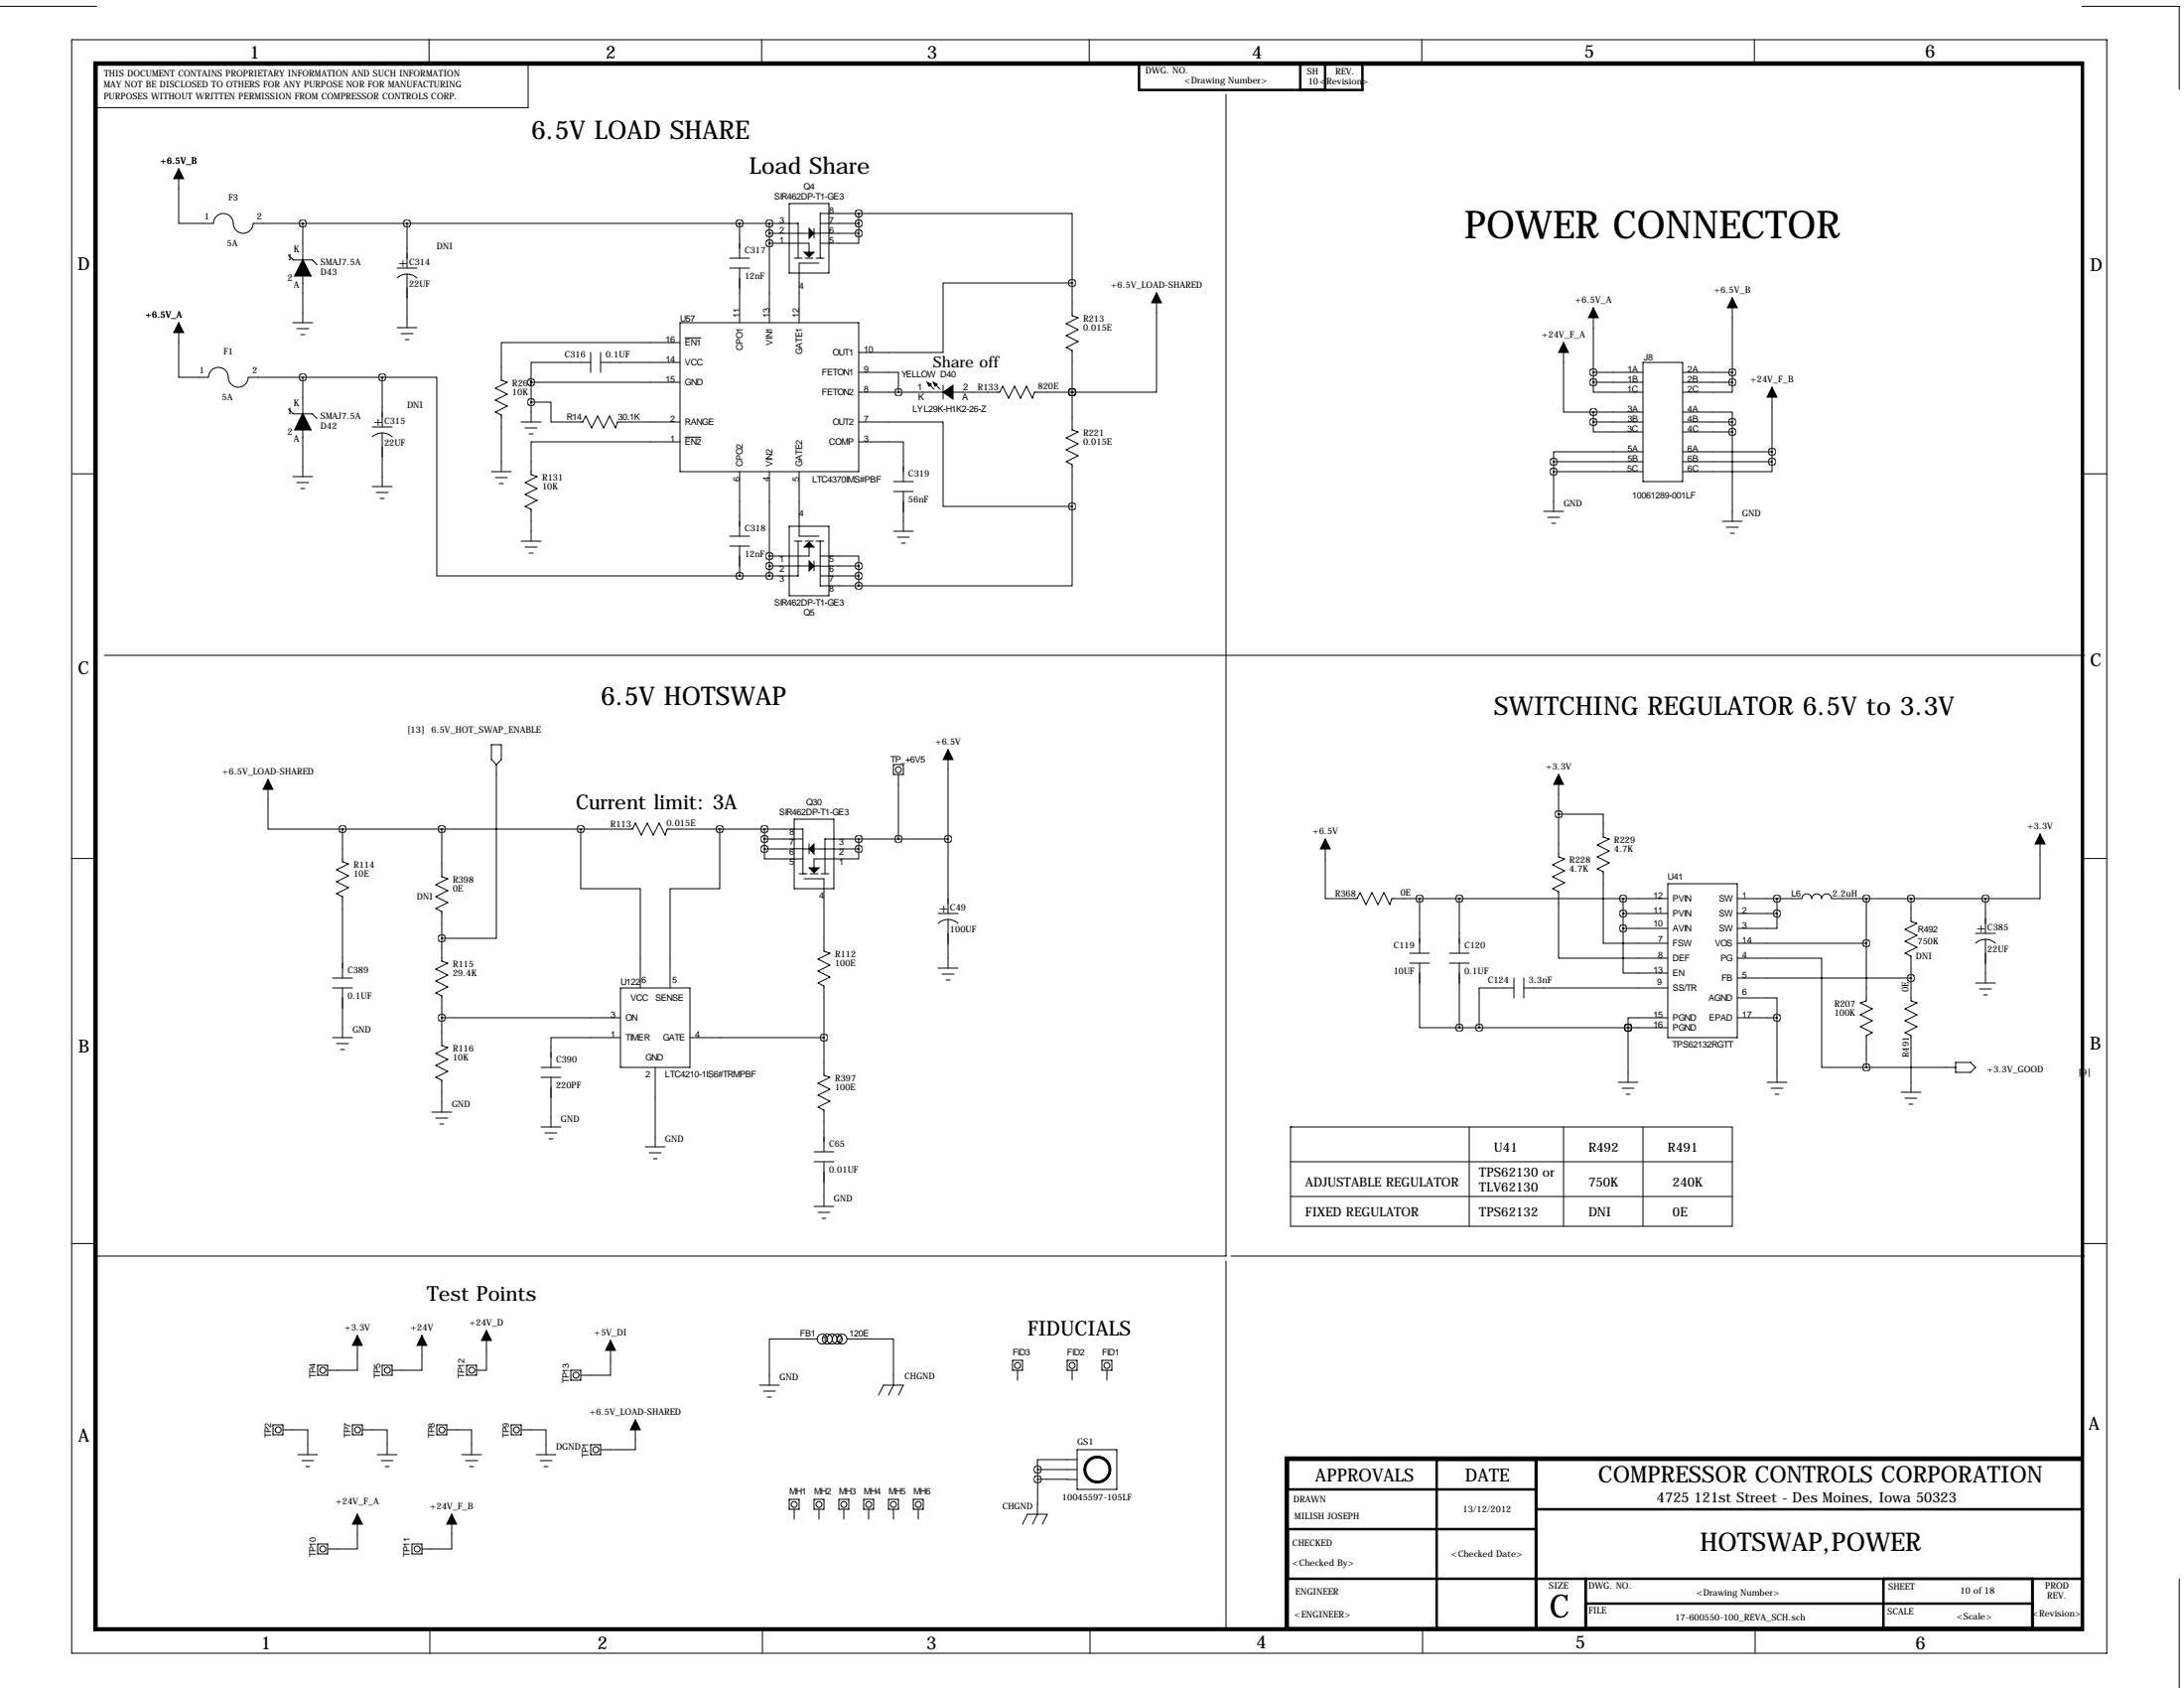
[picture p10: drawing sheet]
<svg xmlns="http://www.w3.org/2000/svg" width="559mm" height="432mm" viewBox="0 0 559 432" stroke-linecap="round" stroke-linejoin="round" font-family="sans-serif">
<g fill="none" stroke="#000" stroke-width=".25">
<path d="M0 1.6h24.7M18.3 10.2h520.7v412.7h-520.7zM109.8 10.2v6.3M142.3 16.5h-7.2v11h-110.8M194.9 10.2v6.3M278.7 10.2v6.3M363.8 10.2v6.3M448.9 10.2v6.3M532.7 1.6h24.9v21.3M313.7 24.1v297.2h-289.6M45.7 43.2v13.9h8.9a2.6 2.6 0 0 1 2.9-2.5 2.6 2.6 0 0 1 2.3 3.1 2.54 2.54 0 0 0 2.7 2 2.54 2.54 0 0 0 2.3-2.6h139.4v8.9M77.5 57.1v7.7"/>
<path d="M104.1 57.1v11.5M189.2 57.1v8.9M196.8 57.1v25.5M196.8 59.7h10.2M201.9 52.1h10.2v17.7h-10.2zM208.3 58.4v2.6M208.3 59.7h1.5M209.9 54.5v11.5M209.9 59.6h2.2M209.9 57.1h9.8M209.9 54.6h9.8M212.1 59.7h7.6"/>
<path d="M219.7 54.6h54.6v17.8M219.7 59.7v2.5h-9.8M219.7 54.6v5.1M73.8 65.3l1.2 1.2h4.9l1.2 1.2M77.5 65v1.5M77.5 70.6v12M101.6 68.6h5.1M101.6 71.1a3.7 3.7 0 0 1 5.1 0M104.1 70.1v13.7M186.7 66h5.1M186.7 68.6h5.1M189.2 68.6v14"/>
<path d="M196.8 62.2h10.2v2.6M203.2 66h2M206 66h2M208.8 66h2M209.5 67.3h-5v15.3M209.8 66h.1M274.3 72.4h-33v17.8h-21.6M274.3 72.4v8.4l1.5 .5-3 1.5 3 1.5-3 1.6 3 1.5-3 1.5 1.5 .8v20.3l1.5 .5-3 1.5 3 1.5-3 1.6 3 1.5-3 1.5 1.5 .8v10.6M295.9 74.9v25.4h-21.6M407.7 78.7v19.1M443.2 76.2v21.6M45.7 82.6v13.9h7.6a2.6 2.6 0 0 1 2.9-2.5 2.6 2.6 0 0 1 2.3 3.1 2.54 2.54 0 0 0 2.8 1.9 2.54 2.54 0 0 0 2.2-2.5h34.3"/>
<path d="M74.9 82.6h5.1M75.9 84.1h3.1M77 85.6h1M77.5 96.5v7.6M97.8 96.5h14v50.8h77.4M97.8 96.5v12.7M101.6 83.8h5.1M102.6 85.3h3.1M103.6 86.9h1M135.9 97.8h38.1M135.9 97.8v10.1M151.1 92.7h-15.2v5.1"/>
<path d="M151.1 90.2v5M153.7 92.7h20.3M153.7 90.2v5M174 87.6h-45.7v9.7l1.5 .5-3.1 1.5 3.1 1.5-3.1 1.6 3.1 1.5-3.1 1.5 1.6 .8v14.4M174 82.6h45.7v38h-45.7zM175.3 86.4h4M219.7 95.2h10.2v5.1M237.5 98l1.5 1.6M239 98l1.5 1.6M241.3 98.6v3.5M400 87.6v17.8h7.7M407.7 97.8v2.5h12.7"/>
<path d="M407.7 95.2h12.7M407.7 97.8h12.7M420.4 92.7h10.1v30.5h-10.1zM430.5 95.2h12.7M430.5 97.8h12.7M443.2 97.8v2.5h-12.7M453.4 99.1v19M73.8 104.6l1.2 1.3h4.9l1.2 1.2M77.5 104.3v1.6M77.5 109.9v12M95.2 109.2h5.1M95.3 111.7a3.7 3.7 0 0 1 5 .1"/>
<path d="M97.8 110.7v13.8M133.3 107.9h5.1M134.4 109.5h3M135.4 111h1M135.9 102.9h5.1v5h8.1l.8-1.5 1.5 3.1 1.5-3.1 1.5 3.1 1.6-3.1 1.5 3.1 .5-1.6h16M174 113h-38.1v8.4l1.5 .5-3 1.5 3 1.6-3 1.5 3 1.5-3 1.5 1.5 .8v8.1M175.3 111.8h4M219.7 107.9h21.6v21.6h33M219.7 113h11.4v10.2M219.7 100.3h21.6M243.8 100.3h12l.7-1.5 1.6 3.1 1.5-3.1 1.5 3.1 1.5-3.1 1.6 3.1 .5-1.6h9.6M274.3 100.3h.1"/>
<path d="M397.5 118.1h22.9M397.5 118.1v12.7M407.7 107.9v2.6h12.7M407.7 107.9h12.7M407.7 105.4h12.7M407.7 105.4v2.5M420.4 115.6h-22.9v2.5M430.5 105.4h12.7v2.5M430.5 107.9h12.7M430.5 110.5h12.7M430.5 115.6h22.9M430.5 118.1h22.9"/>
<path d="M443.2 107.9v25.4M453.4 118.1v2.5h-22.9M18.4 121.2h6.4M74.9 121.9h5.1M75.9 123.4h3.1M77 125h1M95.2 124.5h5.1M96.3 126h3M97.3 127.5h1M125.7 120.6h5.1M126.7 122.2h3.1M127.8 123.7h1"/>
<path d="M133.3 138.4h5.1M134.4 140h3M186.7 137.2h5.1M186.7 139.7h5.1M189.2 120.6v16.6M189.2 139.7v7.6M196.8 120.6v26.7M201.9 134.6h10.2v17.8h-10.2zM203.2 138.4h2M204.2 138.4v8.9h-15M204.5 120.6v16.6h5M206 138.4h2"/>
<path d="M207 139.7v2.5h-10.2M208.8 138.4h2M209.8 138.5h.1M209.9 138.4v11.6M228.6 123.2h5.1M228.6 125.7h5.1M228.6 135.9h5.1M229.6 137.4h3.1M230.6 138.9h1M231.1 125.7v10.2M274.3 129.5v20.4h-54.6M395 130.8h5"/>
<path d="M396 132.3h3M397 133.9h1M397.5 120.6h22.9M440.7 133.3h5.1M441.7 134.9h3.1M442.7 136.4h1M532.6 121.2h6.4M135.4 141.5h1M196.8 144.8h10.2M208.3 143.5v2.5M208.3 144.8h1.5M209.9 142.2h9.8v2.6"/>
<path d="M209.9 144.8h2.2M209.9 147.3h9.8M212.1 144.8h7.6M219.7 144.8v5.1M219.7 149.9h-9.8M26.7 167.6h506.7M68.6 199.4v12.7h19M125.7 190.5h2.6v3.8l-1.3 1.3-1.3-1.3zM127 195.6v44.4h-14M228.6 195.6h2.5v2.5h-2.5zM229.9 198.1v16.5M242.6 191.8v41.9"/>
<path d="M398.8 198.1v21.1l1.5 .5-3 1.5 3 1.6-3 1.5 3 1.5-3 1.5 1.5 .8v17h27.9M18.3 219.6h6.4M87.6 212.1v8.4l1.6 .5-3.1 1.5 3.1 1.5-3.1 1.6 3.1 1.5-3.1 1.5 1.5 .8v20.8M113 212.1v12.2l1.6 .5-3.1 1.5 3.1 1.5-3.1 1.6 3.1 1.5-3.1 1.5 1.5 .8v12.7l1.6 .5-3.1 1.5 3.1 1.5-3.1 1.6 3.1 1.5-3.1 1.5 1.5 .8v12.7l1.6 .5-3.1 1.5 3.1 1.5-3.1 1.5 3.1 1.6-3.1 1.5 1.5 .8v8.1M148.6 212.1v15.2h15.2v25.4M184.1 212.1v15.2h-12.7v25.4M195.6 217.2v2.5h9.8M195.6 217.2h7.6M195.6 214.6h9.8M195.6 212.1v5.1M203.2 209.5h10.2v17.8h-10.2zM203.2 217.1h2.2"/>
<path d="M205.4 212l-34.7 .1-.5 1.5-1.5-3-1.6 3-1.5-3-1.5 3-1.5-3-.8 1.5h-74.2M205.4 212v11.5M205.5 217.2h1.5M207 215.9v2.5M208.3 217.2h11.4M219.7 217.2v2.5h-11.4v2.5M219.7 214.6v2.6M242.6 214.6h-31.5v8.9M339.1 214.6v15.3h8.1l.8-1.6 1.5 3.1 1.5-3.1 1.6 3.1 1.5-3.1 1.5 3.1 .5-1.5h70.6M398.8 208.3h11.4v5.8l1.5 .5-3 1.6 3 1.5-3 1.5 3 1.5-3 1.5 1.5 .8v18.3h16.5M522 213.4v16.5h-14M532.5 219.6h6.4"/>
<path d="M204.5 223.5h2M205.5 223.5h.1M205.7 224.8h5.1v18.5l1.5 .5-3 1.6 3 1.5-3 1.5 3 1.5-3 1.6 1.5 .7v22.9l1.5 .5-3 1.5 3 1.5-3 1.6 3 1.5-3 1.5 1.5 .8v10.6M207.3 223.5h2M210.1 223.5h2M240 233.7h5.1M240 236.2a3.7 3.7 0 0 1 5.1 0M242.6 235.2v12.4M363.2 229.9v13.9M373.4 229.9v13.9M415.3 237.5v11.4h11.4M415.3 233.7h11.4"/>
<path d="M415.3 237.5h11.4M415.3 229.9v7.6M426.7 226.1h17.8v39.3h-17.8zM444.5 229.9h16.5a1.27 1.27 0 0 1 1.3-1.2 1.27 1.27 0 0 1 1.2 1.2 1.27 1.27 0 0 1 1.3-1.2 1.27 1.27 0 0 1 1.3 1.2 1.27 1.27 0 0 1 1.3-1.2 1.27 1.27 0 0 1 1.2 1.2h39.4M444.5 233.7h10.2M454.7 233.7v3.8h-10.2M454.7 229.9v3.8M477.5 229.9v26.1l-1.5 .5 3 1.6-3 1.5 3 1.5-3 1.5 3 1.6-1.5 .7v8.1M488.9 229.9v5.8l1.6 .5-3.1 1.5 3.1 1.6-3.1 1.5 3.1 1.5-3.1 1.5 1.5 .8v11.4l1.6 .5-3.1 1.6 3.1 1.5-3.1 1.5 3.1 1.5-3.1 1.6 1.5 .7v14.5M505.5 238.8h5M508 229.9v8.9M85.1 252.7h5.1"/>
<path d="M85.1 250.2h5.1M87.6 252.7v12.7M158.7 252.7h17.8v20.3h-17.8zM240 247.6h5.1M241 249.2h3.1M242.1 250.7h1M360.7 243.8h5.1M360.7 246.4h5.1M363.2 246.4v16.5h10.2M370.8 243.8h5.1M370.8 246.4h5.1M373.4 246.4v16.5"/>
<path d="M387.3 252.7h-8.8v10.2M387.3 250.2v5.1M389.9 252.7h36.8M389.9 250.2v5.1M444.5 255.3h10.2v5M444.5 245.1h21.6v27.9h11.4M444.5 241.3h33M444.5 250.2h44.4M505.5 251.5h5M505.5 241.3a3.7 3.7 0 0 1 5 0M506.5 253h3M507.5 254.5h1"/>
<path d="M508 240.3v11.2M85.1 265.4h5.1M86.1 267h3.1M87.1 268.5h1M113 260.3h45.7M138.4 273h5.1M138.4 275.6h5.1M141 275.6v12.7M158.7 265.4h-17.7v7.6M167.6 273v20.4M176.5 265.4h34.3M373.4 262.9h53.3"/>
<path d="M414 276.9h5.1M415 278.4h3.1M416.1 279.9h1M416.6 262.9h.1M416.6 262.9v14M426.7 260.3h-10.1v2.6M444.5 260.3h10.2M452.1 276.9h5.1M453.1 278.4h3.1M454.2 279.9h1M454.7 260.3v16.6M477.5 273h22.9"/>
<path d="M486.4 279.4h5.1M500.4 271.8h3.8l1.3 1.2-1.3 1.3h-3.8zM110.5 284.5h5.1M111.5 286h3.1M112.5 287.5h1M138.4 288.3h5.1M139.4 289.8h3.1M140.5 291.3h1M165.1 293.4h5.1M166.1 294.9h3.1M167.1 296.4h1M208.3 297.2h5.1"/>
<path d="M208.3 294.6h5.1M210.8 297.2v11.4M330.2 288.3h.1M330.2 288.3h113v25.4h-113zM330.2 297.2h113M375.9 288.3v25.4M400 288.3v25.4M420.4 288.3v25.4M487.4 280.9h3.1M488.4 282.4h1.1M18.3 318.1h6.4M208.3 308.6h5.1"/>
<path d="M209.3 310.1h3M210.3 311.7h1M330.2 306.1h113M532.5 318.1h6.4M313.7 322.6v94M315 321.3h218.4M81.3 349.2h2.5v2.6h-2.5zM91.4 341.6v8.9h-7.6M97.8 349.2h2.5v2.6h-2.5zM107.9 341.6v8.9h-7.6M119.4 349.2h2.5v2.6h-2.5zM124.5 340.4v10.1h-2.6"/>
<path d="M146 350.5h2.6v2.6h-2.6zM156.2 342.9v8.9h-7.6M194.3 354.3h5.1M195.3 355.9h3.1M196.3 357.4h1.1M209.1 342.5h-12.3v11.8M216.8 342.5h11.8v11.8l-1.3 2.6M224.8 356.9l1.3-2.6h5l-1.2 2.6M259.1 348h2.5v2.5h-2.5zM260.3 350.5v2.6M273 348h2.6v2.5h-2.6zM274.3 350.5v2.6"/>
<path d="M281.9 348h2.6v2.5h-2.6zM283.2 350.5v2.6M69.8 364.5h2.6v2.5h-2.6zM72.4 365.8h6.3v6.3M76.2 372.1h5.1M77.2 373.6h3.1M78.2 375.2h1M90.2 364.5h2.5v2.5h-2.5zM92.7 365.8h6.4v6.3M96.5 372.1h5.1M97.5 373.6h3.1M98.6 375.2h1"/>
<path d="M111.8 364.5h2.5v2.5h-2.5zM114.3 365.8h6.3v6.3M118.1 372.1h5.1M119.1 373.6h3.1M120.1 375.2h1.1M130.8 364.5h2.5v2.5h-2.5zM133.3 365.8h6.4v6.3M137.2 372.1h5M138.2 373.6h3M139.2 375.2h1M151.1 369.6h2.6v2.5h-2.6zM162.6 363.2v7.6h-8.9"/>
<path d="M265.5 378.4l10.1 .1M265.5 378.4l-.1 8.9-1.2 2.6M265.5 375.9h10.1M265.5 375.9v2.5M275.6 373.4h-10.2l.1 2.5M275.6 370.8h10.2v10.2h-10.2zM81.3 395h2.5v2.5h-2.5zM91.4 387.3v8.9h-7.6M105.4 395h2.5v2.5h-2.5zM115.6 387.3v8.9h-7.7M201.9 383.5h2.6v2.6h-2.6zM203.2 386.1v2.5"/>
<path d="M208.3 383.5h2.5v2.6h-2.5zM209.5 386.1v2.5M214.6 383.5h2.6v2.6h-2.6zM215.9 386.1v2.5M221 383.5h2.5v2.6h-2.5zM222.2 386.1v2.5M227.3 383.5h2.6v2.6h-2.6zM228.6 386.1v2.5M233.7 383.5h2.5v2.6h-2.5zM234.9 386.1v2.5M261.6 389.9l1.3-2.6h5.1l-1.3 2.6M110 416.6v6.3"/>
<path d="M195.1 416.6v6.3M278.9 416.6v6.3M364 416.6v6.3M449.1 416.6v6.3M557.6 403.9v27.9"/>
<circle cx="229.9" cy="196.9" r=".76"/>
<circle cx="82.6" cy="350.5" r=".76"/>
<circle cx="99.1" cy="350.5" r=".76"/>
<circle cx="120.7" cy="350.5" r=".76"/>
<circle cx="147.4" cy="351.8" r=".76"/>
<circle cx="210.4" cy="342.5" r="1.27"/>
<circle cx="211.7" cy="342.5" r="1.27"/>
<circle cx="212.9" cy="342.5" r="1.27"/>
<circle cx="214.2" cy="342.5" r="1.27"/>
<circle cx="215.4" cy="342.5" r="1.27"/>
<circle cx="260.4" cy="349.3" r=".76"/>
<circle cx="274.3" cy="349.3" r=".76"/>
<circle cx="283.2" cy="349.3" r=".76"/>
<circle cx="71.2" cy="365.8" r=".76"/>
<circle cx="91.5" cy="365.8" r=".76"/>
<circle cx="113.1" cy="365.8" r=".76"/>
<circle cx="132.1" cy="365.8" r=".76"/>
<circle cx="152.5" cy="370.8" r=".76"/>
<circle cx="82.6" cy="396.2" r=".76"/>
<circle cx="106.7" cy="396.2" r=".76"/>
<circle cx="203.2" cy="384.9" r=".76"/>
<circle cx="209.6" cy="384.9" r=".76"/>
<circle cx="215.9" cy="384.9" r=".76"/>
<circle cx="222.3" cy="384.9" r=".76"/>
<circle cx="228.6" cy="384.9" r=".76"/>
<circle cx="235" cy="384.9" r=".76"/>
</g>
<g fill="none" stroke="#000" stroke-width=".63">
<path d="M24.2 16h508.7v401h-508.7zM24.7 16.5h508v400.1h-508zM291.4 16.3h57.2v6.7h-57.2zM332.7 23v-6.7h6.3v6.7M367.6 373.4v43.2M393 373.4v43.2M532.7 373.4h-203.2v43.2M532.7 372.9h-203.7v43.7M329.5 381h63.5M329.5 391.2h63.5M393 386.1h139.7M329.5 403.9h203.2"/>
<path d="M405.7 403.9v12.7M405.7 410.2h114.3M481.9 403.9v12.7M520 403.9v12.7"/>
</g>
<g fill="#000" stroke="#000" stroke-width=".25">
<path d="M45.7 43.2l1.3 2.5h-2.6zM207 58.4l1.3 1.3-1.3 1.3zM205.7 64.5h2.6l-1.3 1.3zM295.9 74.9l1.3 2.6h-2.6zM407.7 78.7l1.2 2.6h-2.5zM443.2 76.2l1.3 2.5h-2.5zM45.7 82.6l1.3 2.5h-2.6zM237.2 97.8l1.1 .5-.6 .5zM238.8 97.8l1 .5-.5 .5zM400 87.6l1.3 2.6h-2.5zM453.4 99.1l1.3 2.5h-2.6zM241.3 100.3l2.5-1.7v3.5z"/>
<path d="M205.7 140l1.3-1.3 1.3 1.3zM207 143.5l1.3 1.3-1.3 1.2zM68.6 199.4l1.2 2.5h-2.5zM242.6 191.8l1.2 2.5h-2.5zM398.8 198.1l1.2 2.6h-2.5zM207 217.2l1.3-1.3v2.5zM339.1 214.6l1.3 2.6h-2.6zM522 213.4l1.2 2.5h-2.5zM207 222h2.5l-1.2 1.3zM91.4 341.6l1.3 2.6h-2.5zM107.9 341.6l1.3 2.6h-2.5zM124.5 340.4l1.2 2.5h-2.5z"/>
<path d="M156.2 342.9l1.3 2.5h-2.6zM162.6 363.2l1.2 2.6h-2.5zM91.4 387.3l1.3 2.6h-2.5zM115.6 387.3l1.2 2.6h-2.5z"/>
</g>
<path d="M77.5 66.5l2 4.1h-4.1zM77.5 105.9l2 4h-4.1z" fill="#000" stroke="#000" stroke-width=".38"/>
<circle cx="280.8" cy="375.9" r="3.2" fill="none" stroke="#000" stroke-width=".76"/>
<path d="M135.8 97.8a.1 .1 0 0 0 .2 0 .1 .1 0 0 0-.2 0zM135.8 102.9a.1 .1 0 0 0 .2 0 .1 .1 0 0 0-.2 0zM189.2 57.1a.07 .07 0 0 0 .1 0 .07 .07 0 0 0-.1 0zM196.8 62.2a.07 .07 0 0 0 .1 0 .07 .07 0 0 0-.1 0zM196.8 59.7a.07 .07 0 0 0 .1 0 .07 .07 0 0 0-.1 0zM196.8 57.1a.07 .07 0 0 0 .1 0 .07 .07 0 0 0-.1 0zM219.6 54.6a.1 .1 0 0 0 .2 0 .1 .1 0 0 0-.2 0zM219.6 57.1a.1 .1 0 0 0 .2 0 .1 .1 0 0 0-.2 0zM219.6 59.7a.1 .1 0 0 0 .2 0 .1 .1 0 0 0-.2 0zM219.6 149.9a.1 .1 0 0 0 .2 0 .1 .1 0 0 0-.2 0zM219.6 147.3a.1 .1 0 0 0 .2 0 .1 .1 0 0 0-.2 0zM219.6 144.8a.1 .1 0 0 0 .2 0 .1 .1 0 0 0-.2 0zM196.8 147.3a.07 .07 0 0 0 .1 0 .07 .07 0 0 0-.1 0zM196.8 142.2a.07 .07 0 0 0 .1 0 .07 .07 0 0 0-.1 0zM196.8 144.8a.07 .07 0 0 0 .1 0 .07 .07 0 0 0-.1 0zM274.3 72.4a.07 .07 0 0 0 .1 0 .07 .07 0 0 0-.1 0zM274.3 129.5a.07 .07 0 0 0 .1 0 .07 .07 0 0 0-.1 0zM274.3 100.3a.07 .07 0 0 0 .1 0 .07 .07 0 0 0-.1 0zM274.3 100.3a.07 .07 0 0 0 .1 0 .07 .07 0 0 0-.1 0zM229.8 100.3a.07 .07 0 0 0 .1 0 .07 .07 0 0 0-.1 0zM189.2 147.3a.07 .07 0 0 0 .1 0 .07 .07 0 0 0-.1 0zM77.4 96.5a.07 .07 0 0 0 .1 0 .07 .07 0 0 0-.1 0zM77.4 57.1a.07 .07 0 0 0 .1 0 .07 .07 0 0 0-.1 0zM104.1 57.1a.07 .07 0 0 0 .1 0 .07 .07 0 0 0-.1 0zM97.7 96.5a.1 .1 0 0 0 .2 0 .1 .1 0 0 0-.2 0zM415.2 233.7a.1 .1 0 0 0 .2 0 .1 .1 0 0 0-.2 0zM454.6 260.4a.07 .07 0 0 0 .1 0 .07 .07 0 0 0-.1 0zM415.2 229.9a.1 .1 0 0 0 .2 0 .1 .1 0 0 0-.2 0zM373.3 229.9a.07 .07 0 0 0 .1 0 .07 .07 0 0 0-.1 0zM454.6 229.9a.07 .07 0 0 0 .1 0 .07 .07 0 0 0-.1 0zM477.5 229.9a.07 .07 0 0 0 .1 0 .07 .07 0 0 0-.1 0zM363.2 229.9a.07 .07 0 0 0 .1 0 .07 .07 0 0 0-.1 0zM507.9 229.9a.1 .1 0 0 0 .2 0 .1 .1 0 0 0-.2 0zM398.7 208.3a.07 .07 0 0 0 .1 0 .07 .07 0 0 0-.1 0zM415.2 237.5a.1 .1 0 0 0 .2 0 .1 .1 0 0 0-.2 0zM416.5 262.9a.07 .07 0 0 0 .1 0 .07 .07 0 0 0-.1 0zM378.4 262.9a.07 .07 0 0 0 .1 0 .07 .07 0 0 0-.1 0zM416.5 262.9a.07 .07 0 0 0 .1 0 .07 .07 0 0 0-.1 0zM373.3 262.9a.07 .07 0 0 0 .1 0 .07 .07 0 0 0-.1 0zM454.6 233.7a.07 .07 0 0 0 .1 0 .07 .07 0 0 0-.1 0zM242.5 214.6a.07 .07 0 0 0 .1 0 .07 .07 0 0 0-.1 0zM219.6 217.2a.1 .1 0 0 0 .2 0 .1 .1 0 0 0-.2 0zM219.6 214.6a.1 .1 0 0 0 .2 0 .1 .1 0 0 0-.2 0zM210.8 265.4a.07 .07 0 0 0 .1 0 .07 .07 0 0 0-.1 0zM195.5 214.6a.07 .07 0 0 0 .1 0 .07 .07 0 0 0-.1 0zM195.5 217.2a.07 .07 0 0 0 .1 0 .07 .07 0 0 0-.1 0zM184.1 212.1a.07 .07 0 0 0 .1 0 .07 .07 0 0 0-.1 0zM195.5 212.1a.07 .07 0 0 0 .1 0 .07 .07 0 0 0-.1 0zM87.6 212.1a.07 .07 0 0 0 .1 0 .07 .07 0 0 0-.1 0zM113 212.1a.07 .07 0 0 0 .1 0 .07 .07 0 0 0-.1 0zM148.5 212.1a.1 .1 0 0 0 .2 0 .1 .1 0 0 0-.2 0zM113 260.3a.07 .07 0 0 0 .1 0 .07 .07 0 0 0-.1 0zM113 240a.07 .07 0 0 0 .1 0 .07 .07 0 0 0-.1 0zM443.2 108a.07 .07 0 0 0 .1 0 .07 .07 0 0 0-.1 0zM407.6 97.8a.07 .07 0 0 0 .1 0 .07 .07 0 0 0-.1 0zM443.2 95.3a.07 .07 0 0 0 .1 0 .07 .07 0 0 0-.1 0zM443.2 97.8a.07 .07 0 0 0 .1 0 .07 .07 0 0 0-.1 0zM407.6 107.9a.07 .07 0 0 0 .1 0 .07 .07 0 0 0-.1 0zM397.4 118.1a.1 .1 0 0 0 .2 0 .1 .1 0 0 0-.2 0zM453.3 118.1a.1 .1 0 0 0 .2 0 .1 .1 0 0 0-.2 0zM265.4 375.9a.07 .07 0 0 0 .1 0 .07 .07 0 0 0-.1 0zM265.4 378.4a.07 .07 0 0 0 .1 0 .07 .07 0 0 0-.1 0zM407.6 95.2a.07 .07 0 0 0 .1 0 .07 .07 0 0 0-.1 0zM407.6 105.4a.07 .07 0 0 0 .1 0 .07 .07 0 0 0-.1 0zM397.4 120.7a.1 .1 0 0 0 .2 0 .1 .1 0 0 0-.2 0zM443.2 110.5a.07 .07 0 0 0 .1 0 .07 .07 0 0 0-.1 0zM453.3 115.6a.1 .1 0 0 0 .2 0 .1 .1 0 0 0-.2 0zM477.5 241.3a.07 .07 0 0 0 .1 0 .07 .07 0 0 0-.1 0zM477.5 273a.07 .07 0 0 0 .1 0 .07 .07 0 0 0-.1 0zM229.8 214.6a.07 .07 0 0 0 .1 0 .07 .07 0 0 0-.1 0zM488.9 250.2a.07 .07 0 0 0 .1 0 .07 .07 0 0 0-.1 0zM488.9 229.9a.07 .07 0 0 0 .1 0 .07 .07 0 0 0-.1 0z" fill="#000" stroke="#000" stroke-width="1.9"/>
<text font-size="9.9" x="374.6" y="61">POWER CONNECTOR</text>
<text font-size="8.2" x="396.4" y="413.9">C</text>
<g font-size="6.6">
<text x="135.9" y="35.6">6.5V LOAD SHARE</text>
<text x="153.7" y="180.3">6.5V HOTSWAP</text>
<text x="382.3" y="182.9">SWITCHING REGULATOR 6.5V to 3.3V</text>
<text x="435" y="396.8">HOTSWAP,POWER</text>
</g>
<g font-size="5.9">
<text x="191.8" y="44.4">Load Share</text>
<text x="408.9" y="379.2">COMPRESSOR CONTROLS CORPORATION</text>
</g>
<g font-size="5.3">
<text x="147.3" y="207">Current limit: 3A</text>
<text x="109.2" y="332.7">Test Points</text>
<text x="262.9" y="341.6">FIDUCIALS</text>
</g>
<g font-size="4.6">
<text x="63.9" y="15">1</text>
<text x="155" y="15">2</text>
<text x="237.2" y="15">3</text>
<text x="320.3" y="15">4</text>
<text x="405.3" y="14.8">5</text>
<text x="492.6" y="14.8">6</text>
<text x="19.8" y="69.1">D</text>
<text x="534.8" y="69.4">D</text>
<text x="20" y="172.4">C</text>
<text x="534.8" y="170.4">C</text>
<text x="20" y="269.3">B</text>
<text x="534.7" y="268.4">B</text>
<text x="534.4" y="365.8">A</text>
<text x="20" y="368.8">A</text>
<text x="336.5" y="379">APPROVALS</text>
<text x="374.9" y="379">DATE</text>
<text x="66.8" y="421.8">1</text>
<text x="152.9" y="421.8">2</text>
<text x="237" y="421.8">3</text>
<text x="321.5" y="421.7">4</text>
<text x="403.1" y="421.6">5</text>
<text x="490.1" y="421.8">6</text>
</g>
<text font-size="4" x="238.8" y="94">Share off</text>
<g font-size="3.6">
<text x="101.9" y="68.3">+</text>
<text x="95.5" y="109">+</text>
<text x="240.3" y="233.4">+</text>
<text x="505.7" y="238.5">+</text>
<text x="423.9" y="384.3">4725 121st Street - Des Moines, Iowa 50323</text>
</g>
<g font-size="3.3">
<text x="382.3" y="294.6">U41</text>
<text x="406.4" y="294.6">R492</text>
<text x="426.7" y="294.6">R491</text>
<text x="334" y="303.5">ADJUSTABLE REGULATOR</text>
<text x="378.5" y="301">TPS62130 or</text>
<text x="378.5" y="304.8">TLV62130</text>
<text x="406.4" y="303.5">750K</text>
<text x="428" y="303.5">240K</text>
<text x="334" y="311.1">FIXED REGULATOR</text>
<text x="378.5" y="311.1">TPS62132</text>
<text x="406.4" y="311.1">DNI</text>
<text x="428" y="311.1">0E</text>
</g>
<g font-size="2.4">
<text x="75.2" y="64.6">K</text>
<text x="73.6" y="66.4">1</text>
<text x="73.6" y="71.9">2</text>
<text x="75.2" y="73.7">A</text>
<text x="234.7" y="99.8">1</text>
<text x="246.4" y="99.8">2</text>
<text x="73.6" y="105.8">1</text>
<text x="75.2" y="104">K</text>
<text x="234.9" y="102.4">K</text>
<text x="246.2" y="102.4">A</text>
<text x="73.6" y="111.3">2</text>
<text x="75.2" y="113.1">A</text>
<text x="488.3" y="253.8" transform="rotate(-90 488.3 253.8)">0E</text>
<text x="210.4" y="343.3">1</text>
<text x="214.3" y="343.3">2</text>
<text x="199.4" y="353.1">GND</text>
</g>
<g font-size="2.3">
<text x="26.5" y="22.4">MAY NOT BE DISCLOSED TO OTHERS FOR ANY PURPOSE NOR FOR MANUFACTURING</text>
<text x="26.6" y="19.6">THIS DOCUMENT CONTAINS PROPRIETARY INFORMATION AND SUCH INFORMATION</text>
<text x="293.1" y="18.9">DWG. NO.</text>
<text x="303.1" y="21.4">&lt;Drawing Number&gt;</text>
<text x="334.4" y="18.9">SH</text>
<text x="334.7" y="21.6">10&lt;Revision&gt;</text>
<text x="341.6" y="19.1">REV.</text>
<text x="26.5" y="25.5">PURPOSES WITHOUT WRITTEN PERMISSION FROM COMPRESSOR CONTROLS CORP.</text>
<text x="41" y="41.9">+6.5V_B</text>
<text x="58.4" y="51.3">F3</text>
<text x="198.1" y="51.1">SIR462DP-T1-GE3</text>
<text x="205.6" y="48.5">Q4</text>
<text x="52.3" y="56.1">1</text>
<text x="65.8" y="56.1">2</text>
<text x="199.5" y="59.7">2</text>
<text x="199.5" y="57.1">3</text>
<text x="212.1" y="54.6">8</text>
<text x="212.1" y="57.1">7</text>
<text x="212.1" y="59.7">6</text>
<text x="58.1" y="63.1">5A</text>
<text x="111.8" y="63.8">DNI</text>
<text x="190.5" y="64.8">C317</text>
<text x="199.5" y="62.2">1</text>
<text x="212.1" y="62.2">5</text>
<text x="82" y="70.4">D43</text>
<text x="82" y="67.8">SMAJ7.5A</text>
<text x="104.6" y="67.8">C314</text>
<text x="190.5" y="71.5">12nF</text>
<text x="104.6" y="73.5">22UF</text>
<text x="204.5" y="73.9">4</text>
<text x="284.2" y="73.7">+6.5V_LOAD-SHARED</text>
<text x="403" y="77.5">+6.5V_A</text>
<text x="438.6" y="74.9">+6.5V_B</text>
<text x="37.2" y="81.3">+6.5V_A</text>
<text x="174" y="82.3">U57</text>
<text x="189.2" y="81.3" transform="rotate(-90 189.2 81.3)">11</text>
<text x="196.8" y="81.3" transform="rotate(-90 196.8 81.3)">13</text>
<text x="204.5" y="81.3" transform="rotate(-90 204.5 81.3)">12</text>
<text x="277.1" y="82.3">R213</text>
<text x="170.3" y="87.6">16</text>
<text x="175.3" y="88.4">EN1</text>
<text x="190" y="89.6" transform="rotate(-90 190 89.6)">CPO1</text>
<text x="197.6" y="88.3" transform="rotate(-90 197.6 88.3)">VIN1</text>
<text x="277.1" y="84.7">0.015E</text>
<text x="394.5" y="86.4">+24V_F_A</text>
<text x="51" y="95.5">1</text>
<text x="57.2" y="90.7">F1</text>
<text x="64.5" y="95.5">2</text>
<text x="144.5" y="91.4">C316</text>
<text x="154.9" y="91.4">0.1UF</text>
<text x="170.3" y="92.7">14</text>
<text x="175.3" y="93.5">VCC</text>
<text x="205.2" y="90.7" transform="rotate(-90 205.2 90.7)">GATE1</text>
<text x="213" y="90.9">OUT1</text>
<text x="221" y="95.3">9</text>
<text x="221" y="90.2">10</text>
<text x="416.5" y="95.3">1A</text>
<text x="420.6" y="92.2">J8</text>
<text x="431.8" y="95.3">2A</text>
<text x="131.1" y="98.8">R261</text>
<text x="131.1" y="101.2">10K</text>
<text x="170.3" y="97.8">15</text>
<text x="175.3" y="98.6">GND</text>
<text x="210.3" y="101.1">FETON2</text>
<text x="210.3" y="96">FETON1</text>
<text x="221" y="100.3">8</text>
<text x="230.7" y="96.5">YELLOW D40</text>
<text x="250.1" y="99.8">R133</text>
<text x="265.6" y="99.7">820E</text>
<text x="416.3" y="100.3">1C</text>
<text x="416.5" y="97.8">1B</text>
<text x="431.8" y="97.8">2B</text>
<text x="431.8" y="100.3">2C</text>
<text x="447.9" y="97.8">+24V_F_B</text>
<text x="56.8" y="102.5">5A</text>
<text x="82" y="107.2">SMAJ7.5A</text>
<text x="104.1" y="104.5">DNI</text>
<text x="145" y="107.5">R14</text>
<text x="158.1" y="107.4">30.1K</text>
<text x="171.5" y="108">2</text>
<text x="221" y="108">7</text>
<text x="233.5" y="105.4">LY L29K-H1K2-26-Z</text>
<text x="416.5" y="108">3B</text>
<text x="416.5" y="105.4">3A</text>
<text x="431.8" y="105.4">4A</text>
<text x="431.8" y="108">4B</text>
<text x="82" y="109.7">D42</text>
<text x="98.3" y="108.5">C315</text>
<text x="171.5" y="113">1</text>
<text x="175.3" y="113.8">EN2</text>
<text x="175.3" y="108.7">RANGE</text>
<text x="212.1" y="113.8">COMP</text>
<text x="213" y="108.7">OUT2</text>
<text x="221" y="113">3</text>
<text x="277.1" y="111.5">R221</text>
<text x="277.1" y="113.9">0.015E</text>
<text x="416.3" y="110.5">3C</text>
<text x="431.8" y="110.5">4C</text>
<text x="98.3" y="114.1">22UF</text>
<text x="190" y="119.4" transform="rotate(-90 190 119.4)">CPO2</text>
<text x="197.6" y="119.4" transform="rotate(-90 197.6 119.4)">VIN2</text>
<text x="205.2" y="119.4" transform="rotate(-90 205.2 119.4)">GATE2</text>
<text x="416.5" y="115.6">5A</text>
<text x="416.5" y="118.1">5B</text>
<text x="431.8" y="115.6">6A</text>
<text x="431.8" y="118.1">6B</text>
<text x="138.7" y="122.9">R131</text>
<text x="138.7" y="125.3">10K</text>
<text x="189.2" y="123.1" transform="rotate(-90 189.2 123.1)">6</text>
<text x="196.8" y="123.1" transform="rotate(-90 196.8 123.1)">4</text>
<text x="204.5" y="123.1" transform="rotate(-90 204.5 123.1)">5</text>
<text x="207.8" y="123.4">LTC4370IMS#PBF</text>
<text x="232.4" y="121.9">C319</text>
<text x="416.3" y="120.7">5C</text>
<text x="431.8" y="120.7">6C</text>
<text x="232.4" y="128.6">56nF</text>
<text x="400" y="129.5">GND</text>
<text x="417.6" y="127.5">10061289-001LF</text>
<text x="190.5" y="135.9">C318</text>
<text x="204.5" y="132.1">4</text>
<text x="445.8" y="132.1">GND</text>
<text x="190.5" y="142.6">12nF</text>
<text x="199.5" y="143.8">1</text>
<text x="212.1" y="143.8">5</text>
<text x="199.5" y="146.3">2</text>
<text x="199.5" y="148.9">3</text>
<text x="212.1" y="148.9">7</text>
<text x="212.1" y="146.3">6</text>
<text x="198.1" y="154.9">SIR462DP-T1-GE3</text>
<text x="212.1" y="151.4">8</text>
<text x="205.6" y="157.5">Q5</text>
<text x="104.1" y="187.5">[13]</text>
<text x="110.4" y="187.5">6.5V_HOT_SWAP_ENABLE</text>
<text x="239.3" y="190.5">+6.5V</text>
<text x="227.8" y="195.1">TP_+6V5</text>
<text x="395.5" y="196.8">+3.3V</text>
<text x="56.9" y="198.1">+6.5V_LOAD-SHARED</text>
<text x="199.4" y="208.5">SIR462DP-T1-GE3</text>
<text x="206.3" y="206">Q30</text>
<text x="156.1" y="211.6">R113</text>
<text x="170.6" y="211.4">0.015E</text>
<text x="202" y="213.6">8</text>
<text x="335.8" y="213.4">+6.5V</text>
<text x="413" y="215.6">R229</text>
<text x="518.7" y="212.1">+3.3V</text>
<text x="90.4" y="222">R114</text>
<text x="202" y="216.2">7</text>
<text x="202" y="218.7">6</text>
<text x="202" y="221.2">5</text>
<text x="214.6" y="221.2">1</text>
<text x="214.6" y="218.7">2</text>
<text x="214.6" y="216.2">3</text>
<text x="401.6" y="220.7">R228</text>
<text x="413" y="218">4.7K</text>
<text x="90.4" y="224.4">10E</text>
<text x="115.8" y="225.8">R398</text>
<text x="401.6" y="223.1">4.7K</text>
<text x="426.7" y="225">U41</text>
<text x="106.7" y="230.2">DNI</text>
<text x="115.8" y="228.2">0E</text>
<text x="209.6" y="229.9">4</text>
<text x="243.1" y="232.9">C49</text>
<text x="341.6" y="229.4">R368</text>
<text x="358.3" y="229.2">0E</text>
<text x="423.1" y="229.9">12</text>
<text x="423.1" y="233.7">11</text>
<text x="428" y="230.6">PVIN</text>
<text x="439.8" y="230.6">SW</text>
<text x="445.8" y="229.9">1</text>
<text x="445.8" y="233.7">2</text>
<text x="458.4" y="229.4">L6</text>
<text x="468.9" y="229.4">2.2uH</text>
<text x="243.1" y="238.6">100UF</text>
<text x="423.1" y="237">10</text>
<text x="428" y="234.4">PVIN</text>
<text x="428" y="238.3">AVIN</text>
<text x="439.8" y="238.3">SW</text>
<text x="439.8" y="234.4">SW</text>
<text x="445.8" y="237.5">3</text>
<text x="490.7" y="238.6">R492</text>
<text x="508.5" y="238">C385</text>
<text x="213.6" y="244.9">R112</text>
<text x="356.5" y="242.6">C119</text>
<text x="374.6" y="242.6">C120</text>
<text x="424.3" y="241">7</text>
<text x="424.3" y="245.1">8</text>
<text x="428" y="242.1">FSW</text>
<text x="428" y="245.9">DEF</text>
<text x="438.8" y="242.1">VOS</text>
<text x="440.2" y="245.9">PG</text>
<text x="445.8" y="241.3">14</text>
<text x="445.8" y="245.1">4</text>
<text x="490.2" y="245.5">DNI</text>
<text x="490.6" y="241.5">750K</text>
<text x="508.5" y="243.7">22UF</text>
<text x="88.9" y="248.9">C389</text>
<text x="115.8" y="247.4">R115</text>
<text x="115.8" y="249.8">29.4K</text>
<text x="158.7" y="252">U122</text>
<text x="164.2" y="251.5">6</text>
<text x="172" y="251.5">5</text>
<text x="213.6" y="247.2">100E</text>
<text x="356.5" y="249.3">10UF</text>
<text x="374.6" y="249.3">0.1UF</text>
<text x="380.7" y="251.5">C124</text>
<text x="391.2" y="251.5">3.3nF</text>
<text x="423.1" y="248.9">13</text>
<text x="424" y="252">9</text>
<text x="428" y="249.7">EN</text>
<text x="440.5" y="251">FB</text>
<text x="445.8" y="250.2">5</text>
<text x="88.9" y="255.6">0.1UF</text>
<text x="161.3" y="256">VCC</text>
<text x="167.6" y="256">SENSE</text>
<text x="428" y="253.5">SS/TR</text>
<text x="437.2" y="256">AGND</text>
<text x="445.8" y="254.5">6</text>
<text x="469.3" y="257.6">R207</text>
<text x="156.3" y="260.3">3</text>
<text x="160" y="261.1">ON</text>
<text x="423.1" y="262.9">16</text>
<text x="423.1" y="260.3">15</text>
<text x="428" y="263.7">PGND</text>
<text x="428" y="261.1">PGND</text>
<text x="437.3" y="261.1">EPAD</text>
<text x="445.8" y="260.3">17</text>
<text x="469.3" y="259.9">100K</text>
<text x="90.2" y="264.2">GND</text>
<text x="115.8" y="269">R116</text>
<text x="156.3" y="265.4">1</text>
<text x="160" y="266.2">TIMER</text>
<text x="169.6" y="266.2">GATE</text>
<text x="177.8" y="265.4">4</text>
<text x="427.9" y="268">TPS62132RGTT</text>
<text x="115.8" y="271.4">10K</text>
<text x="142.2" y="271.8">C390</text>
<text x="165.1" y="271.3">GND</text>
<text x="165.2" y="275.6">2</text>
<text x="170.2" y="275.6">LTC4210-1IS6#TRMPBF</text>
<text x="488.4" y="270.6" transform="rotate(-90 488.4 270.6)">R491</text>
<text x="508.4" y="274.3">+3.3V_GOOD</text>
<text x="531.8" y="275.1">[9]</text>
<text x="142.2" y="278.5">220PF</text>
<text x="213.6" y="276.6">R397</text>
<text x="213.6" y="279">100E</text>
<text x="115.6" y="283.2">GND</text>
<text x="143.5" y="287">GND</text>
<text x="170.2" y="292.1">GND</text>
<text x="212.1" y="293.4">C65</text>
<text x="212.1" y="300.1">0.01UF</text>
<text x="213.4" y="307.3">GND</text>
<text x="88.1" y="340.4">+3.3V</text>
<text x="105.1" y="340.4">+24V</text>
<text x="120.1" y="339.1">+24V_D</text>
<text x="152.1" y="341.6">+5V_DI</text>
<text x="204.7" y="341.8">FB1</text>
<text x="217.3" y="341.8">120E</text>
<text x="259.1" y="346.7">FID3</text>
<text x="273" y="346.7">FID2</text>
<text x="281.9" y="346.7">FID1</text>
<text x="80.8" y="352.6" transform="rotate(-90 80.8 352.6)">TP4</text>
<text x="97.3" y="352.6" transform="rotate(-90 97.3 352.6)">TP5</text>
<text x="118.9" y="352.6" transform="rotate(-90 118.9 352.6)">TP12</text>
<text x="145.5" y="353.8" transform="rotate(-90 145.5 353.8)">TP13</text>
<text x="231.4" y="352.8">CHGND</text>
<text x="150.8" y="361.9">+6.5V_LOAD-SHARED</text>
<text x="69.3" y="367.8" transform="rotate(-90 69.3 367.8)">TP2</text>
<text x="89.7" y="367.8" transform="rotate(-90 89.7 367.8)">TP7</text>
<text x="111.3" y="367.8" transform="rotate(-90 111.3 367.8)">TP8</text>
<text x="130.3" y="367.8" transform="rotate(-90 130.3 367.8)">TP9</text>
<text x="142.2" y="370.8">DGND</text>
<text x="275.6" y="369.6">GS1</text>
<text x="150.6" y="372.9" transform="rotate(-90 150.6 372.9)">TP1</text>
<text x="201.9" y="382.3">MH1</text>
<text x="208.3" y="382.3">MH2</text>
<text x="214.6" y="382.3">MH3</text>
<text x="221" y="382.3">MH4</text>
<text x="227.3" y="382.3">MH5</text>
<text x="233.7" y="382.3">MH6</text>
<text x="271.8" y="383.8">10045597-105LF</text>
<text x="85.9" y="384.8">+24V_F_A</text>
<text x="110" y="386.1">+24V_F_B</text>
<text x="256.5" y="386.1">CHGND</text>
<text x="331" y="384.3">DRAWN</text>
<text x="331.2" y="388.6">MILISH JOSEPH</text>
<text x="374.3" y="386.9">13/12/2012</text>
<text x="330.7" y="395.5">CHECKED</text>
<text x="80.8" y="398.3" transform="rotate(-90 80.8 398.3)">TP10</text>
<text x="104.9" y="398.3" transform="rotate(-90 104.9 398.3)">TP11</text>
<text x="330.7" y="400.6">&lt;Checked By&gt;</text>
<text x="371.3" y="398.3">&lt;Checked Date&gt;</text>
<text x="331.5" y="407.9">ENGINEER</text>
<text x="396.3" y="406.4">SIZE</text>
<text x="406.5" y="406.4">DWG. NO.</text>
<text x="483.2" y="406.7">SHEET</text>
<text x="501.6" y="407.7">10 of 18</text>
<text x="523.3" y="406.4">PROD</text>
<text x="331.2" y="413.8">&lt;ENGINEER&gt;</text>
<text x="406.5" y="412.7">FILE</text>
<text x="434.1" y="408.2">&lt;Drawing Number&gt;</text>
<text x="482.9" y="413">SCALE</text>
<text x="520" y="413.6">&lt;Revision&gt;</text>
<text x="523.8" y="408.9">REV.</text>
<text x="428.6" y="414.6">17-600550-100_REVA_SCH.sch</text>
<text x="500.7" y="414.3">&lt;Scale&gt;</text>
</g>
</svg>
